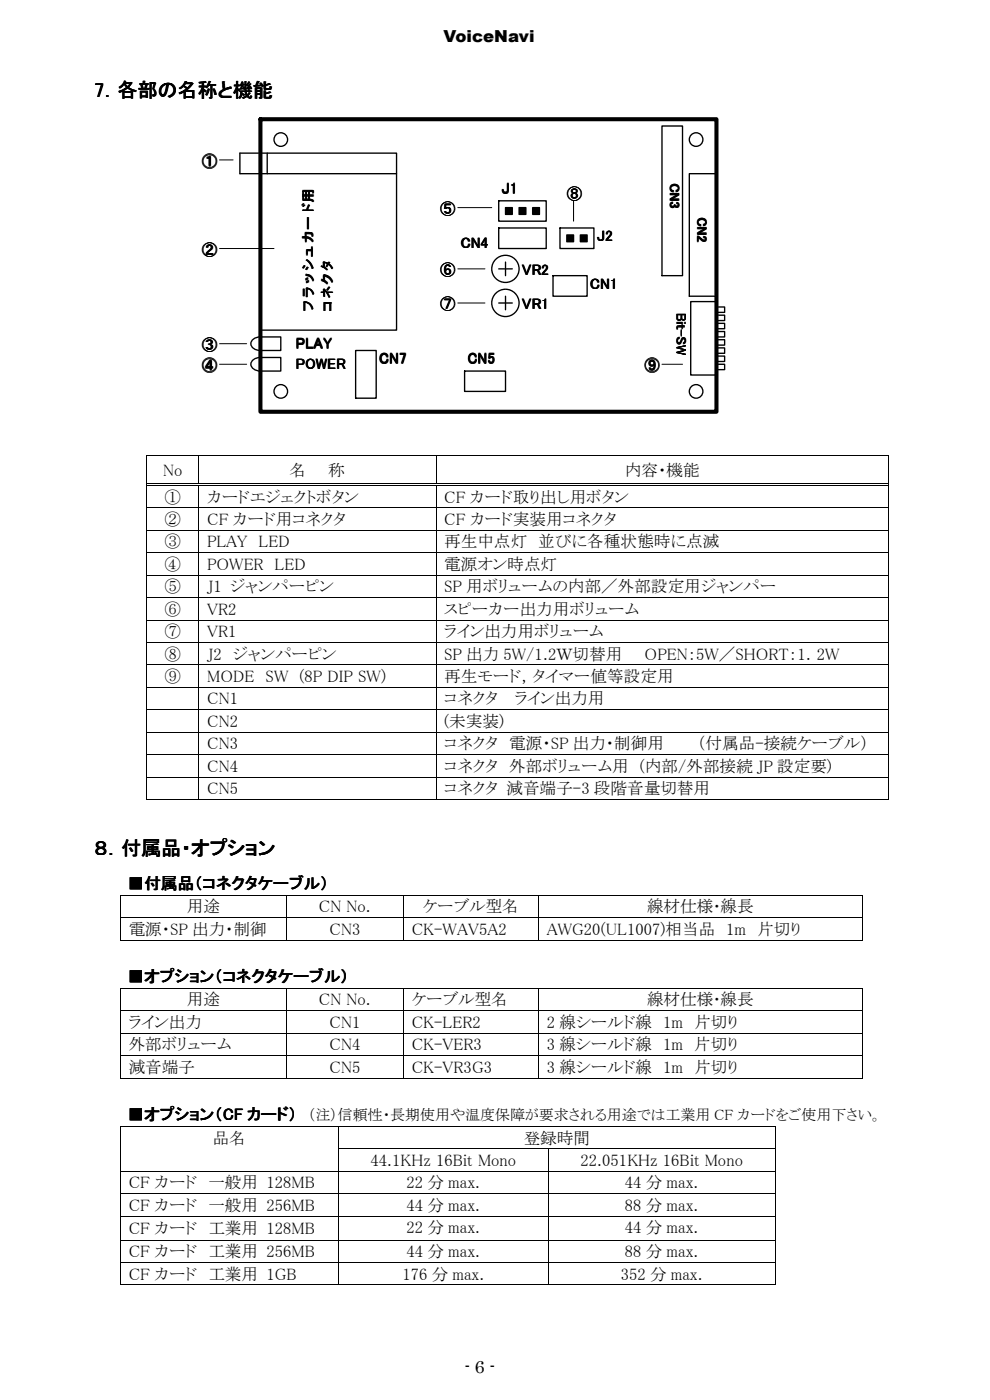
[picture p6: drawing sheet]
<svg xmlns="http://www.w3.org/2000/svg" width="210mm" height="297mm" viewBox="0 0 210 297" stroke-linecap="round" stroke-linejoin="round" font-family="sans-serif">
<g fill="#000">
<path d="M31 96.5h.2v.2h-.2zM42.1 96.5h.2v.2h-.2zM92.4 96.5h.2v.2h-.2zM188.4 96.5h.2v.2h-.2zM31 102.5h.2v.6h-.2zM31 107.6h.2v.2h-.2zM31 112.4h.2v.2h-.2zM31 117.2h.2v.1h-.2zM42.1 103l.2 .1zM42.1 102.5h.5v.2h-.5zM42.1 102.8h.5v.2h-.5zM42.1 107.6h.2v.2h-.2z"/>
<path d="M42.1 112.4h.2v.2h-.2zM42.1 117.2h.2v.1h-.2zM92.4 103l.2 .1zM92.4 102.5h.5v.2h-.5zM92.4 102.8h.5v.2h-.5zM92.4 107.6h.2v.2h-.2zM92.4 112.4h.2v.2h-.2zM92.4 117.2h.2v.1h-.2zM188.4 102.5h.2v.6h-.2zM188.4 107.6h.2v.2h-.2zM188.4 112.4h.2v.2h-.2zM188.4 117.2h.2v.1h-.2z"/>
<path d="M31 121.9h.2v.2h-.2zM31 126.7h.2v.1h-.2zM31 131.5h.2v.1h-.2zM31 136.2h.2v.2h-.2zM42.1 121.9h.2v.2h-.2zM42.1 126.7h.2v.1h-.2zM42.1 131.5h.2v.1h-.2zM42.1 136.2h.2v.2h-.2zM92.4 121.9h.2v.2h-.2zM92.4 126.7h.2v.1h-.2zM92.4 131.5h.2v.1h-.2zM92.4 136.2h.2v.2h-.2z"/>
<path d="M188.4 121.9h.2v.2h-.2zM188.4 126.7h.2v.1h-.2zM188.4 131.5h.2v.1h-.2zM188.4 136.2h.2v.2h-.2zM31 141h.2v.2h-.2zM31 145.7h.2v.2h-.2zM31 150.5h.2v.2h-.2zM31 155.3h.2v.1h-.2zM42.1 141h.2v.2h-.2zM42.1 145.7h.2v.2h-.2zM42.1 150.5h.2v.2h-.2zM42.1 155.3h.2v.1h-.2z"/>
<path d="M92.4 141h.2v.2h-.2zM92.4 145.7h.2v.2h-.2zM92.4 150.5h.2v.2h-.2zM92.4 155.3h.2v.1h-.2zM188.4 141h.2v.2h-.2zM188.4 145.7h.2v.2h-.2zM188.4 150.5h.2v.2h-.2zM188.4 155.3h.2v.1h-.2zM31 160h.2v.2h-.2zM31 164.8h.2v.1h-.2zM31 169.6h.2v.1h-.2zM42.1 160h.2v.2h-.2z"/>
<path d="M42.1 164.8h.2v.1h-.2zM42.1 169.6h.2v.1h-.2zM92.4 160h.2v.2h-.2zM92.4 164.8h.2v.1h-.2zM92.4 169.6h.2v.1h-.2zM188.4 160h.2v.2h-.2zM188.4 164.8h.2v.1h-.2zM188.4 169.6h.2v.1h-.2zM25.4 189.8h.2v.2h-.2zM25.4 194.6h.2v.2h-.2zM25.4 199.4h.2v.1h-.2zM60.7 189.8h.1v.2h-.1z"/>
<path d="M60.7 194.6h.1v.2h-.1zM60.7 199.4h.1v.1h-.1zM85.5 189.8h.2v.2h-.2zM85.5 194.6h.2v.2h-.2zM85.5 199.4h.2v.1h-.2zM114.1 189.8h.2v.2h-.2zM114.1 194.6h.2v.2h-.2zM114.1 199.4h.2v.1h-.2zM182.9 189.8h.1v.2h-.1zM182.9 194.6h.1v.2h-.1zM182.9 199.4h.1v.1h-.1zM25.4 209.6h.2v.1h-.2z"/>
<path d="M25.4 214.4h.2v.1h-.2zM25.4 219.1h.2v.2h-.2zM60.7 209.6h.1v.1h-.1zM60.7 214.4h.1v.1h-.1zM60.7 219.1h.1v.2h-.1zM85.5 209.6h.2v.1h-.2zM85.5 214.4h.2v.1h-.2zM85.5 219.1h.2v.2h-.2zM114.1 209.6h.2v.1h-.2zM114.1 214.4h.2v.1h-.2zM114.1 219.1h.2v.2h-.2zM182.9 209.6h.1v.1h-.1z"/>
<path d="M182.9 214.4h.1v.1h-.1zM182.9 219.1h.1v.2h-.1zM25.4 223.9h.2v.1h-.2zM25.4 228.7h.2v.1h-.2zM25.4 238.9h.2v.1h-.2zM60.7 223.9h.1v.1h-.1zM60.7 228.7h.1v.1h-.1zM71.8 238.9h.1v.1h-.1zM85.5 223.9h.2v.1h-.2zM85.5 228.7h.2v.1h-.2zM114.1 223.9h.2v.1h-.2zM114.1 228.7h.2v.1h-.2z"/>
<path d="M164.4 238.9h.1v.1h-.1zM182.9 223.9h.1v.1h-.1zM182.9 228.7h.1v.1h-.1zM25.4 243.6h.2v.2h-.2zM25.4 248.4h.2v.2h-.2zM25.4 253.2h.2v.1h-.2zM25.4 257.9h.2v.2h-.2zM71.8 243.6h.1v.2h-.1zM71.8 248.4h.1v.2h-.1zM71.8 253.2h.1v.1h-.1zM71.8 257.9h.1v.2h-.1zM116.2 243.6h.2v.2h-.2z"/>
<path d="M116.2 248.4h.2v.2h-.2zM116.2 253.2h.2v.1h-.2zM116.2 257.9h.2v.2h-.2zM164.4 243.6h.1v.2h-.1zM164.4 248.4h.1v.2h-.1zM164.4 253.2h.1v.1h-.1zM164.4 257.9h.1v.2h-.1zM25.4 263h.2v.2h-.2zM25.4 267.7h.2v.2h-.2zM25.4 272.5h.2v.2h-.2zM71.8 263h.1v.2h-.1zM71.8 267.7h.1v.2h-.1z"/>
<path d="M71.8 272.5h.1v.2h-.1zM116.2 263h.2v.2h-.2zM116.2 267.7h.2v.2h-.2zM116.2 272.5h.2v.2h-.2zM164.4 263h.1v.2h-.1zM164.4 267.7h.1v.2h-.1zM164.4 272.5h.1v.2h-.1z"/>
</g>
<g fill="none" stroke="#000" stroke-width=".21">
<path d="M46.6 33.9h2.8M46.6 52.7h11.5M97.1 44h7.2M97.1 57h5.8M121.7 42.6v4.3M46.6 77.3h5.7M46.6 72.9h5.7M55.2 77.3v10.1M97.1 64.3h5.8M140.4 77.3h4.4M31.1 96.7v5.8M31.2 96.6h10.9"/>
<path d="M42.2 96.7v5.8M42.3 96.6h50.1M92.5 96.7v5.8M92.6 96.6h95.8M188.5 96.7v5.8M31.1 103.1v4.5M31.1 107.8v4.6M31.1 112.6v4.6M31.1 117.3v4.6M31.2 102.6h10.9M31.2 102.9h10.9M31.2 107.7h10.9"/>
<path d="M31.2 112.5h10.9M31.2 117.2h10.9M42.2 103.1v4.5M42.2 107.8v4.6M42.2 112.6v4.6M42.2 117.3v4.6M42.3 107.7h50.1M42.3 112.5h50.1M42.3 117.2h50.1M42.6 102.6h49.8M42.6 102.9h49.8M92.5 103.1v4.5"/>
<path d="M92.5 107.8v4.6M92.5 112.6v4.6M92.5 117.3v4.6M92.6 107.7h95.8M92.6 112.5h95.8M92.6 117.2h95.8M92.9 102.6h95.5M92.9 102.9h95.5M188.5 103.1v4.5M188.5 107.8v4.6M188.5 112.6v4.6M188.5 117.3v4.6"/>
<path d="M31.1 122.1v4.6M31.1 126.8v4.7M31.1 131.6v4.6M31.1 136.4v4.6M31.2 122h10.9M31.2 126.8h10.9M31.2 131.5h10.9M31.2 136.3h10.9M42.2 122.1v4.6M42.2 126.8v4.7M42.2 131.6v4.6M42.2 136.4v4.6"/>
<path d="M42.3 122h50.1M42.3 126.8h50.1M42.3 131.5h50.1M42.3 136.3h50.1M92.5 122.1v4.6M92.5 126.8v4.7M92.5 131.6v4.6M92.5 136.4v4.6M92.6 122h95.8M92.6 126.8h95.8M92.6 131.5h95.8M92.6 136.3h95.8"/>
<path d="M188.5 122.1v4.6M188.5 126.8v4.7M188.5 131.6v4.6M188.5 136.4v4.6M31.1 141.2v4.5M31.1 145.9v4.6M31.1 150.7v4.6M31.1 155.4v4.6M31.2 141.1h10.9M31.2 145.8h10.9M31.2 150.6h10.9M31.2 155.3h10.9"/>
<path d="M42.2 141.2v4.5M42.2 145.9v4.6M42.2 150.7v4.6M42.2 155.4v4.6M42.3 141.1h50.1M42.3 145.8h50.1M42.3 150.6h50.1M42.3 155.3h50.1M92.5 141.2v4.5M92.5 145.9v4.6M92.5 150.7v4.6M92.5 155.4v4.6"/>
<path d="M92.6 141.1h95.8M92.6 145.8h95.8M92.6 150.6h95.8M92.6 155.3h95.8M188.5 141.2v4.5M188.5 145.9v4.6M188.5 150.7v4.6M188.5 155.4v4.6M31.1 160.2v4.6M31.1 164.9v4.7M31.2 160.1h10.9M31.2 164.9h10.9"/>
<path d="M31.2 169.6h10.9M42.2 160.2v4.6M42.2 164.9v4.7M42.3 160.1h50.1M42.3 164.9h50.1M42.3 169.6h50.1M92.5 160.2v4.6M92.5 164.9v4.7M92.6 160.1h95.8M92.6 164.9h95.8M92.6 169.6h95.8M188.5 160.2v4.6"/>
<path d="M188.5 164.9v4.7M25.5 190v4.6M25.5 194.8v4.6M25.6 189.9h35.1M25.6 194.7h35.1M25.6 199.5h35.1M60.7 190v4.6M60.7 194.8v4.6M60.8 189.9h24.7M60.8 194.7h24.7M60.8 199.5h24.7M85.6 190v4.6"/>
<path d="M85.6 194.8v4.6M85.7 189.9h28.4M85.7 194.7h28.4M85.7 199.5h28.4M114.2 190v4.6M114.2 194.8v4.6M114.3 189.9h68.6M114.3 194.7h68.6M114.3 199.5h68.6M183 190v4.6M183 194.8v4.6M25.5 209.7v4.7"/>
<path d="M25.5 214.5v4.6M25.5 219.3v4.6M25.6 209.7h35.1M25.6 214.4h35.1M25.6 219.2h35.1M60.7 209.7v4.7M60.7 214.5v4.6M60.7 219.3v4.6M60.8 209.7h24.7M60.8 214.4h24.7M60.8 219.2h24.7M85.6 209.7v4.7"/>
<path d="M85.6 214.5v4.6M85.6 219.3v4.6M85.7 209.7h28.4M85.7 214.4h28.4M85.7 219.2h28.4M114.2 209.7v4.7M114.2 214.5v4.6M114.2 219.3v4.6M114.3 209.7h68.6M114.3 214.4h68.6M114.3 219.2h68.6M183 209.7v4.7"/>
<path d="M183 214.5v4.6M183 219.3v4.6M25.5 224v4.7M25.5 239v4.6M25.6 224h35.1M25.6 228.7h35.1M25.6 238.9h46.2M60.7 224v4.7M60.8 224h24.7M60.8 228.7h24.7M71.8 239v4.6M71.9 238.9h92.5"/>
<path d="M85.6 224v4.7M85.7 224h28.4M85.7 228.7h28.4M114.2 224v4.7M114.3 224h68.6M114.3 228.7h68.6M164.5 239v4.6M183 224v4.7M25.5 243.8v4.6M25.5 248.6v4.6M25.5 253.3v4.6M25.5 258.1v4.9"/>
<path d="M25.6 248.5h46.2M25.6 253.3h46.2M25.6 258h46.2M71.8 243.8v4.6M71.8 248.6v4.6M71.8 253.3v4.6M71.8 258.1v4.9M71.9 243.7h44.3M71.9 248.5h44.3M71.9 253.3h44.3M71.9 258h44.3M116.3 243.8v4.6"/>
<path d="M116.3 248.6v4.6M116.3 253.3v4.6M116.3 258.1v4.9M116.4 243.7h48M116.4 248.5h48M116.4 253.3h48M116.4 258h48M164.5 243.8v4.6M164.5 248.6v4.6M164.5 253.3v4.6M164.5 258.1v4.9M25.5 263.2v4.5"/>
<path d="M25.5 267.9v4.6M25.6 263.1h46.2M25.6 267.8h46.2M25.6 272.6h46.2M71.8 263.2v4.5M71.8 267.9v4.6M71.9 263.1h44.3M71.9 267.8h44.3M71.9 272.6h44.3M116.3 263.2v4.5M116.3 267.9v4.6M116.4 263.1h48"/>
<path d="M116.4 267.8h48M116.4 272.6h48M164.5 263.2v4.5M164.5 267.9v4.6"/>
</g>
<path d="M55.2 25.3h96.8v62.1h-96.8z" fill="none" stroke="#000" stroke-width=".87"/>
<g fill="none" stroke="#000" stroke-width=".29">
<path d="M56.7 32.5v4.3M84.1 36.8h-33.2v-4.3h33.2v37.5h-28.9M140.4 26.7h4.4v31.8h-4.4zM146.2 36.8h5.8v26h-5.8zM105.8 42.6h10.1v4.3h-10.1zM105.8 48.4h10.1v4.3h-10.1zM105.8 57h2.9M107.2 55.6v2.9M107.2 44h1.5v1.5h-1.5zM110.1 44h1.4v1.5h-1.4zM113 44h1.4v1.5h-1.4zM117.3 58.5h7.2v4.3h-7.2z"/>
<path d="M118.8 48.4h7.2v4.3h-7.2zM120.2 49.8h1.5v1.5h-1.5zM123.1 49.8h1.4v1.5h-1.4zM53.5 76.5a2.27 2.27 0 0 1 1.7-.7h4.4v2.9h-4.4a1.68 1.68 0 0 1-1.9-1.8zM53.5 72.2a2.27 2.27 0 0 1 1.7-.7h4.4v2.9h-4.4a1.66 1.66 0 0 1-1.9-1.9zM75.4 74.4h4.4v10.1h-4.4zM98.6 78.7h8.6v4.3h-8.6zM105.8 64.3h2.9M107.2 62.8v2.9M146.5 64h5.5v15.6h-5.5zM152 65.1h1.7v1.2h-1.7M152 66.9h1.7v1.1h-1.7"/>
<path d="M152 68.6h1.7v1.1h-1.7M152 70.3h1.7v1.2h-1.7M152 72.1h1.7v1.1h-1.7M152 73.8h1.7v1.1h-1.7M152 75.5h1.7v1.2h-1.7M152 77.3h1.7v1.1h-1.7"/>
<circle cx="59.6" cy="29.6" r="1.44"/>
<circle cx="147.7" cy="29.6" r="1.44"/>
<circle cx="107.2" cy="57" r="2.89"/>
<circle cx="107.2" cy="64.3" r="2.89"/>
<circle cx="59.6" cy="83" r="1.44"/>
<circle cx="147.7" cy="83" r="1.44"/>
</g>
<g fill="#000">
<path d="M107.2 44h1.5v1.5h-1.5z" fill-rule="evenodd"/>
<path d="M110.1 44h1.4v1.5h-1.4z" fill-rule="evenodd"/>
<path d="M113 44h1.4v1.5h-1.4z" fill-rule="evenodd"/>
<path d="M120.2 49.8h1.5v1.5h-1.5z" fill-rule="evenodd"/>
<path d="M123.1 49.8h1.4v1.5h-1.4z" fill-rule="evenodd"/>
</g>
<path d="M42.2 23.9h114.1v64.9h-114.1z" fill="none" stroke="#fff" stroke-width=".21"/>
<g font-size="4.2">
<text x="20" y="20.7">7．各部の名称と機能</text>
<text x="20" y="181.4">８．付属品・オプション</text>
</g>
<text font-size="3.7" x="98.5" y="291.2">- 6 -</text>
<g font-size="3.5">
<text x="94.1" y="8.9">VoiceNavi</text>
<text x="34.6" y="100.9">No</text>
<text x="61.5" y="100.9">名</text>
<text x="69.6" y="100.9">称</text>
<text x="132.6" y="100.9">内容・機能</text>
<text x="34.9" y="106.6">①</text>
<text x="43.9" y="106.6">カードエジェクトボタン</text>
<text x="94.2" y="106.6">CF カード取り出し用ボタン</text>
<text x="34.9" y="111.4">②</text>
<text x="43.9" y="111.4">CF カード用コネクタ</text>
<text x="94.2" y="111.4">CF カード実装用コネクタ</text>
<text x="34.9" y="116.1">③</text>
<text x="43.9" y="116.1">PLAY LED</text>
<text x="94.2" y="116.1">再生中点灯 並びに各種状態時に点滅</text>
<text x="34.9" y="120.9">④</text>
<text x="34.9" y="125.7">⑤</text>
<text x="43.9" y="120.9">POWER LED</text>
<text x="43.9" y="125.7">J1 ジャンパーピン</text>
<text x="94.2" y="125.7">SP 用ボリュームの内部／外部設定用ジャンパー</text>
<text x="94.2" y="120.9">電源オン時点灯</text>
<text x="34.9" y="130.4">⑥</text>
<text x="43.9" y="130.4">VR2</text>
<text x="94.2" y="130.4">スピーカー出力用ボリューム</text>
<text x="34.9" y="135.2">⑦</text>
<text x="43.9" y="135.2">VR1</text>
<text x="94.2" y="135.2">ライン出力用ボリューム</text>
<text x="34.9" y="139.9">⑧</text>
<text x="43.9" y="139.9">J2 ジャンパーピン</text>
<text x="94.2" y="139.9">SP 出力 5W/1.2Ｗ切替用</text>
<text x="136.7" y="139.9">OPEN：5W／SHORT：1．2W</text>
<text x="34.9" y="144.7">⑨</text>
<text x="43.9" y="149.5">CN1</text>
<text x="43.9" y="144.7">MODE SW (8P DIP SW)</text>
<text x="94.2" y="149.5">コネクタ</text>
<text x="94.2" y="144.7">再生モード，タイマー値等設定用</text>
<text x="109.2" y="149.5">ライン出力用</text>
<text x="43.9" y="154.2">CN2</text>
<text x="94.2" y="154.2">(未実装)</text>
<text x="43.9" y="159">CN3</text>
<text x="94.2" y="159">コネクタ 電源・SP 出力・制御用</text>
<text x="147.9" y="159">（付属品-接続ケーブル）</text>
<text x="43.9" y="163.8">CN4</text>
<text x="94.2" y="163.8">コネクタ 外部ボリューム用 (内部/外部接続 JP 設定要)</text>
<text x="43.9" y="168.5">CN5</text>
<text x="94.2" y="168.5">コネクタ 減音端子-3 段階音量切替用</text>
<text x="27.1" y="188.7">■付属品（コネクタケーブル</text>
<text x="43" y="188.6">コネクタケーブル）</text>
<text x="43.1" y="188.6">コネクタケーブル</text>
<text x="39.6" y="193.6">用途</text>
<text x="67.7" y="193.6">CN No.</text>
<text x="89.7" y="193.6">ケーブル型名</text>
<text x="137.2" y="193.6">線材仕様･線長</text>
<text x="27.3" y="198.3">電源・SP 出力・制御</text>
<text x="69.9" y="198.3">CN3</text>
<text x="87.3" y="198.3">CK-WAV5A2</text>
<text x="116" y="198.3">AWG20(UL1007)相当品 1m 片切り</text>
<text x="27.1" y="208.4">■オプション（コネクタケーブル</text>
<text x="47.2" y="208.3">コネクタケーブル）</text>
<text x="47.3" y="208.3">コネクタケーブル</text>
<text x="39.6" y="213.3">用途</text>
<text x="67.7" y="213.3">CN No.</text>
<text x="87.3" y="213.3">ケーブル型名</text>
<text x="137.2" y="213.3">線材仕様･線長</text>
<text x="27.3" y="218.1">ライン出力</text>
<text x="69.9" y="218.1">CN1</text>
<text x="87.3" y="218.1">CK-LER2</text>
<text x="116" y="218.1">2 線シールド線 1m 片切り</text>
<text x="27.3" y="222.8">外部ボリューム</text>
<text x="27.3" y="227.6">減音端子</text>
<text x="69.9" y="222.8">CN4</text>
<text x="69.9" y="227.6">CN5</text>
<text x="87.3" y="222.8">CK-VER3</text>
<text x="87.3" y="227.6">CK-VR3G3</text>
<text x="116" y="222.8">3 線シールド線 1m 片切り</text>
<text x="116" y="227.6">3 線シールド線 1m 片切り</text>
<text x="27.1" y="237.7">■オプション（CF カード）</text>
<text x="45.2" y="242.6">品名</text>
<text x="111.1" y="242.6">登録時間</text>
<text x="78.6" y="247.4">44.1KHz 16Bit Mono</text>
<text x="123.1" y="247.4">22.051KHz 16Bit Mono</text>
<text x="27.3" y="252.1">CF カード 一般用 128MB</text>
<text x="27.3" y="256.9">CF カード 一般用 256MB</text>
<text x="86.2" y="252.1">22 分 max.</text>
<text x="86.2" y="256.9">44 分 max.</text>
<text x="132.6" y="252.1">44 分 max.</text>
<text x="132.6" y="256.9">88 分 max.</text>
<text x="27.3" y="261.8">CF カード 工業用 128MB</text>
<text x="86.2" y="261.6">22 分 max.</text>
<text x="132.5" y="261.6">44 分 max.</text>
<text x="27.3" y="266.7">CF カード 工業用 256MB</text>
<text x="86.2" y="266.7">44 分 max.</text>
<text x="132.6" y="266.7">88 分 max.</text>
<text x="27.3" y="271.5">CF カード 工業用 1GB</text>
<text x="85.3" y="271.5">176 分 max.</text>
<text x="131.7" y="271.5">352 分 max.</text>
</g>
<g font-size="3.2">
<text x="42.8" y="35.3">①</text>
<text x="106.4" y="41.1">J1</text>
<text x="93.4" y="45.4">⑤</text>
<text x="120.2" y="42.2">⑧</text>
<text x="97.7" y="52.6">CN4</text>
<text x="126.6" y="51.2">J2</text>
<text x="42.8" y="54.1">②</text>
<text x="93.4" y="58.4">⑥</text>
<text x="110.7" y="58.4">VR2</text>
<text x="93.4" y="65.6">⑦</text>
<text x="110.7" y="65.6">VR1</text>
<text x="125.1" y="61.3">CN1</text>
<text x="42.8" y="74.3">③</text>
<text x="62.7" y="74">PLAY</text>
<text x="80.4" y="77.2">CN7</text>
<text x="99.1" y="77.2">CN5</text>
<text x="42.8" y="78.6">④</text>
<text x="62.7" y="78.3">POWER</text>
<text x="136.7" y="78.6">⑨</text>
<text x="65.3" y="237.6">（注）信頼性・長期使用や温度保障が要求される用途では工業用 CF カードをご使用下さい。</text>
</g>
<g font-size="2.9">
<text x="142.2" y="38.9" transform="rotate(90 142.2 38.9)">CN3</text>
<text x="148" y="46.1" transform="rotate(90 148 46.1)">CN2</text>
<text x="66.4" y="66.3" transform="rotate(-90 66.4 66.3)">フラッシュカード用</text>
<text x="70.5" y="66.3" transform="rotate(-90 70.5 66.3)">コネクタ</text>
<text x="143.6" y="66.3" transform="rotate(90 143.6 66.3)">Bit-SW</text>
</g>
</svg>
